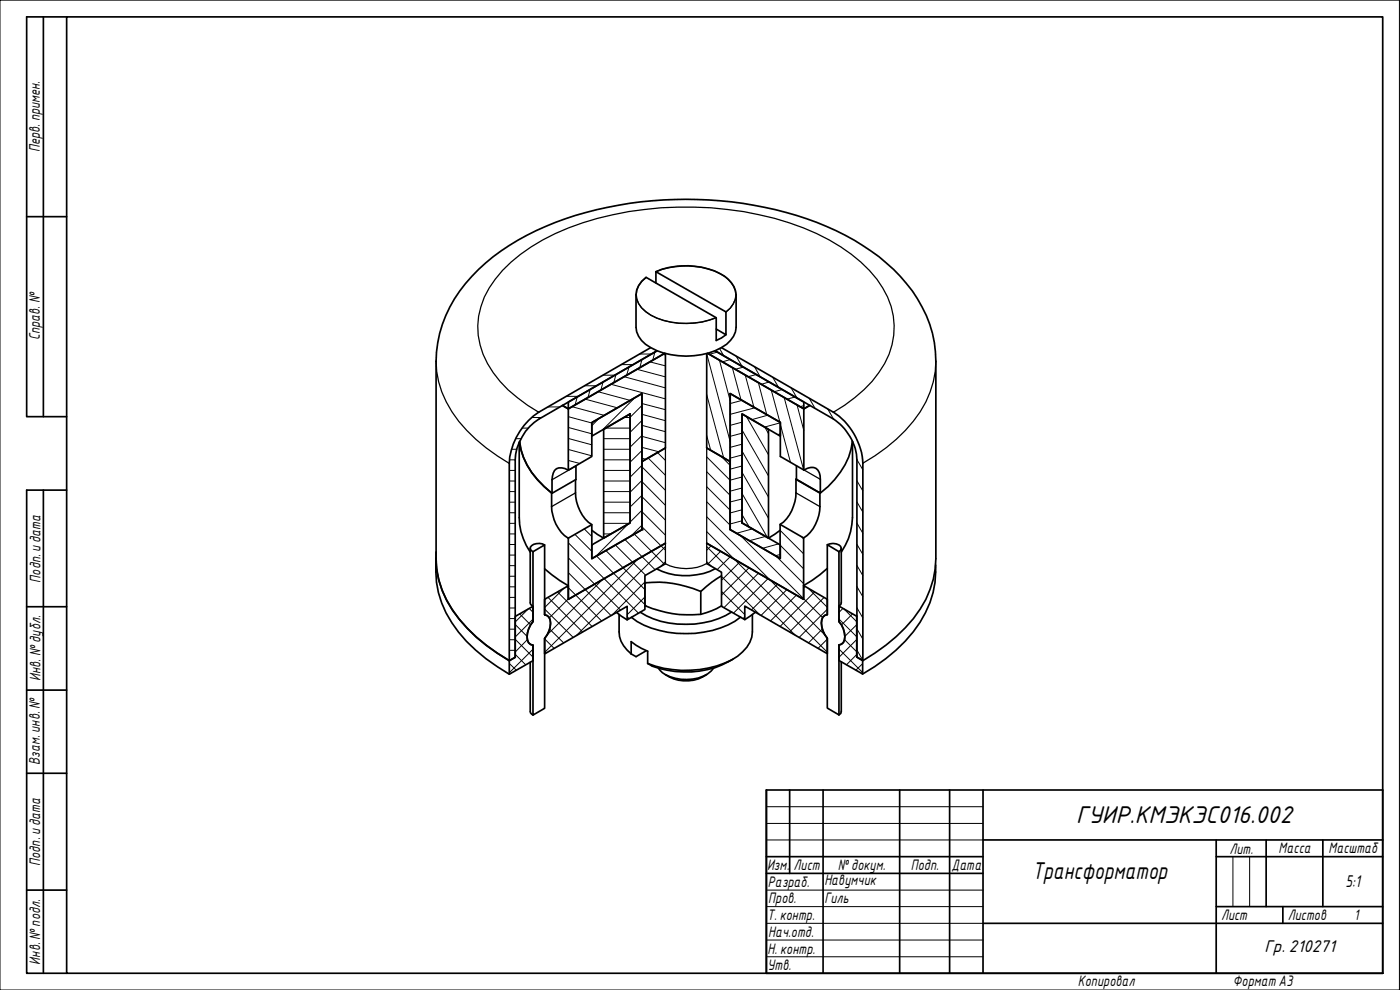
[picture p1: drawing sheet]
<svg xmlns="http://www.w3.org/2000/svg" width="420mm" height="297mm" viewBox="0 0 420 297" stroke-linecap="round" stroke-linejoin="round" font-family="sans-serif">
<g fill="none" stroke="#000" stroke-width=".3">
<path d="M170 118.9h3.5M173.2 119.1l-.6 2.4M175.5 115.7h3.5M175.6 119.7l9.6 2.7M177.1 116.9l-.6 2.4M179.5 117.5l9.6 2.6M181 114.6l-.7 2.4M181 112.6h3.5M183.4 115.3l16.3 4.4M184.8 112.4l-.6 2.4M186.5 109.4h3.5M187.3 113l12.4 3.4"/>
<path d="M188.8 110.1l-.7 2.4M190.5 119.4l-9.7 9.6M191.1 110.8l8.6 2.3M192 106.2h3.5M192.7 107.9l-.7 2.4M195 108.6l4.7 1.2M196.5 105.6l-.6 2.5M198.9 106.3l.8 .2M212.1 118.4l5.1 18.9M212.1 106.2l7 26.3M215.3 105.6l-2.4 .7M215.9 108l3.2 12.3"/>
<path d="M216 104.6l1.2 2.1M219.2 107.9l-2.4 .7M219.8 110.3l2.6 9.6M220.9 106.9l1.8 3M223.1 110.2l-2.4 .6M223.6 112.5l2.7 9.7M226.4 110l1.8 3.1M226.9 112.4l-2.4 .6M227.6 114.7l2.5 9.7M230.9 114.6l-2.4 .7M231.5 117l2.6 9.7M231.9 113.2l1.8 3.1"/>
<path d="M234.8 116.9l-2.5 .6M235.3 119.2l5.9 21.8M237.4 116.4l1.8 3M238.6 119.1l-2.4 .6M242.9 119.6l1.8 3M152.9 138h1.7M153.5 134.8h1.6M154.7 131.6h1.7M156.7 128.4h1.9M159.6 125.3h2.9M164.5 122.1h3.5M170.6 138.2l3.4 .9"/>
<path d="M170.6 134.9l7 1.9M170.6 131.6l7 1.9M170.6 128.3l7 1.9M170.6 125l7 1.9M171.7 122l9.7 2.6M179.8 125.5l-2.2 2.2M181.2 138h7.9M181.2 134.8h7.9M181.2 131.6h7.9M181.7 128.4h7.4M187.3 125.3h1.8M192.7 137.5l1.2 .3"/>
<path d="M192.7 134.2l5 1.4M192.7 130.9l7 1.9M192.7 127.6l7 1.9M192.7 124.3l7 1.9M192.7 121.1l7 1.8M192.7 139.6l-3.6 3.6M192.7 135.2l-3.6 3.5M192.7 130.7l-3.6 3.5M192.7 126.2l-3.6 3.5M192.7 121.7l-3.6 3.5M194.5 137.4l5.2 5.2M197.4 135.8l2.3 2.4"/>
<path d="M212.1 130.7l1.2 4.4M212.1 137.1l7 7M216.5 137l2.6 2.6M222.7 139.8l-3.6 1M222.7 136.5l-3.6 1M222.7 133.3l-3.6 .9M222.7 130l-3.6 .9M222.7 126.7l-3.6 .9M222.7 120.1l-3.6 1M222.7 135.4l7.9 13.7M222.7 129l7.9 13.8M224 125l6.6 11.4"/>
<path d="M226.6 122.4l-7.5 1.9M229.6 128.2l1 1.9M230.4 124.6l-4.8 1.3M234.2 127.3l3 11.4M234.2 130.2l-.8 .2M234.2 126.9l-4.7 1.2M239.2 121.5l2 7.6M241.2 121.7l-1.1 .3M248.4 122.7l1.8 3.1M257.2 137.9l1.8 3.1M152.8 157h1.8M152.8 153.8h1.8"/>
<path d="M152.8 150.7h1.8M152.8 147.5h1.8M152.8 144.3h1.8M152.8 141.1h1.8M175.3 158.7l2.3 2.3M181.2 157h7.6M181.2 153.8h7.9M181.2 150.7h7.9M181.2 147.5h7.9M181.2 144.3h7.9M181.2 141.1h7.9M188.5 157.2l-9.6 9.7"/>
<path d="M192.7 157.6l-3.2 3.1M192.7 153.1l-3.6 3.5M192.7 148.6l-3.6 3.5M192.7 144.1l-3.6 3.6M192.7 140.1l7 7M192.7 158l7 7.1M192.7 153.5l7 7.1M192.7 149l7 7.1M192.7 144.5l7 7.1M212.1 159.5l36.2 36.2M212.1 155.1l35.5 35.4M212.1 150.5l7 7"/>
<path d="M212.1 146l7 7M212.1 141.5l7 7.1M222.7 156.3l-3.6 .9M222.7 153l-3.6 .9M222.7 149.7l-3.6 .9M222.7 146.4l-3.6 1M222.7 143.1l-3.6 1M222.7 154.4l2.2 3.7M222.7 148.1l7.6 13.2M222.7 141.7l7.9 13.8M225.9 158.7l-4.9 1.3M234.1 159.1l7.1 7.1"/>
<path d="M257.2 157l1.8 3M257.2 150.6l1.8 3.1M257.2 144.3l1.8 3M152.8 160.2h1.8M152.8 179.2h1.8M152.8 176.1h1.8M152.8 172.9h1.8M152.8 169.7h1.8M152.8 166.5h1.8M152.8 163.4h1.8M164.5 179.2l10.3 10.4M167.3 177.6l10.4 10.3"/>
<path d="M169.2 176.5l-5.8 5.8M170.2 175.9l10.3 10.4M170.6 171.8l12.8 12.9M170.6 167.4l15.6 15.7M170.6 162.9l21 21.1M170.6 179.7l-5.8 5.7M172.5 160.3l5.1 5.1M177.9 163.4l-.3 .2M179 166.8l14.5 14.6M180.8 173.9l-16.7 16.7M181.2 160.2h2.1M181.8 165.1l11.7 11.8"/>
<path d="M184.7 163.5l9 9.1M187.5 161.8l9.1 9.1M190.4 160.3l9 9M191.4 167.8l-28 28M193.5 179.1l-5.3 5.4M193.5 174.6l-9.8 9.9M199.7 168.5l-1.5 1.5M199.7 164l-26.7 26.6M212.1 168.5l1.5 1.5M212.1 164l26.6 26.6M213.4 163.8l-1.3 1.3M216.3 165.4l-3.9 3.9"/>
<path d="M216.5 177.5l7 6.9M216.5 173l11.5 11.5M219.1 167.1l-3.9 3.8M221.9 168.7l-5.4 5.4M222.2 160.7l24.7 24.6M224.8 170.4l-8.3 8.1M227.6 171.9l-10.3 10.4M229.7 161l-4.8 1.2M230.5 173.6l-10.3 10.3M232.9 166.8l8.3 8.3M233.4 175.2l-7.8 7.8M233.7 163.2l-4.8 1.3"/>
<path d="M234.1 163.6l7.1 7.1M234.2 166.4l-1.5 .3M236.2 176.9l-7.8 7.7M239 178.5l-7.7 7.8M240.6 161.1l.6 .6M241.6 175.9l-.4 .5M242.5 176.5l5.8 5.7M244.5 177.6l-10.4 10.3M247.3 179.2l-10.3 10.4M257.2 176l1.8 3.1M257.2 169.7l1.8 3M257.2 163.3l1.8 3.1"/>
<path d="M152.8 199.1l2.1 2M152.8 195.1h1.8M152.8 191.9h1.8M152.8 188.8h1.8M152.8 185.6h1.8M152.8 182.4h1.8M154.6 196.3l3.1 3.1M154.6 191.8l5.4 5.4M154.6 187.4l3.6 3.5M156 184.2l3.3 3.3M158.2 191.9l-3.6 3.7M158.6 182.7l-4 3.9"/>
<path d="M158.8 182.5l1.2 1.2M160 185.8l-5.4 5.3M160 194.8l-7.2 7.1M163.4 191.7l2.9 2.8M163.4 182.7l8.6 8.5M164.9 188.7l4.3 4.2M188.2 185l.6 .6M223.5 185.1l-.5 .5M246.8 188.7l-4.2 4.2M248.3 191.8l-2.8 2.7M248.3 182.8l-8.5 8.4M251.8 185.7l5.3 5.4"/>
<path d="M251.8 194.7l7.1 7.1M253 182.5l-1.2 1.3M253.2 182.6l3.9 3.9M253.4 191.9l3.7 3.7M255.8 184.2l-3.3 3.3M257.1 196.4l-3 3M257.1 191.9l-5.3 5.3M257.1 187.4l-3.5 3.5M257.2 195.1l1.8 3M257.2 188.7l1.8 3.1M257.2 182.4l1.8 3M258.9 199.1l-2 2"/>
</g>
<g fill="none" stroke="#000" stroke-width=".51">
<path d="M196.8 81.5l21.1 12.1v6.8l-3-1.7M196.8 81.5a23.2 23.2 0 0 1 20.6 1.4 7.8 7.8 0 0 1 3.5 5.5v9.8a7.3 7.3 0 0 1-4.4 6.1 22.9 22.9 0 0 1-22.8-1 6.9 6.9 0 0 1-2.8-5.1v-9.8a6.6 6.6 0 0 1 3-5.2l21 12.1v6.9l3-1.8M196.8 81.5v3.4M195.3 104.3l-33.6 19.4a19.9 19.9 0 0 0-8.9 15.4v59.1l1.8-1v-59.2a15.8 15.8 0 0 1 7.1-12.2l35.5-20.5-26.6 15.3v2.1l28.9-16.7-28.9 16.7v18.4l7-4.1v-10.2l15.1-8.7v20.4l7-4.1v-28.3M216.5 104.3l33.6 19.4a19.7 19.7 0 0 1 8.9 15.3v59.2l-1.8-1v-59.2a15.8 15.8 0 0 0-7.1-12.3l-35.5-20.4 26.6 15.3v2.1l-28.8-16.7 28.8 16.7v18.3l-7-4v-10.3l-15.1-8.6v20.4l-7-4.1v-28.3M219.1 118.1l15.1 8.6v4.2l-11.5-6.7v32.7l11.5 6.6v4.1l-15.1-8.7zM155.8 132.8v22.5a18.1 18.1 0 0 0 3.3 10.4M155.9 132.6a23 23 0 0 0 9.6 15.3 15.6 15.6 0 0 0 3 11.9l2.1 1.7M156 132.4a21.6 21.6 0 0 0 7.4 13.6l2.3 2M168.8 121.7l1.8 1M172.8 139.7v4.2l-7.1 4.1a10.6 10.6 0 0 1 .7-6.9 2.93 2.93 0 0 1 4.2 0M177.6 126.8l15.1-8.7v40.8l-15.1 8.7v-4.1l11.5-6.6v-32.7l-11.5 6.7z"/>
<path d="M181.2 128.8l7.9-4.6v32.7l-7.9 4.6zM199.7 134.4l-7 4.1v20.4l-15.1 8.7v-10.2l-7 4.1v18.3M212.1 134.4l7 4.1v20.4l15 8.7v-10.3l7.1 4.1v18.4l-29.1-16.8 29.1 16.8v-4.1M222.7 124.2l7.9 4.6v32.7l-7.9-4.6zM239 139.7v4.1l7.2 4.1v-4.1a3.2 3.2 0 0 0-2-3.5 5.1 5.1 0 0 0-3 .7M243 121.7l-1.8 1M255.8 132.4a22.8 22.8 0 0 1-9.6 15.5M255.8 132.4v22.9a19 19 0 0 1-3.3 10.4M172.7 143.9a16.7 16.7 0 0 0 1.4 9.4 9.1 9.1 0 0 0 3.5 4.1M177.6 159.1l3.6 2.4M219.1 158.8v.1M234.1 159.1l-3.5 2.4"/>
<path d="M238.9 143.8l7.2 4.1a16.5 16.5 0 0 1-1.4 9.4 9.4 9.4 0 0 1-3.5 4.1M238.9 143.8a16.1 16.1 0 0 1-2 10.7l-1.8 2.1-1 .7M239 143.7l-.1 .1M246.1 147.9h.1M130.8 167.6a30.9 30.9 0 0 0 9.2 24.9 58.2 58.2 0 0 0 12.8 9.8M130.9 165.6a29.9 29.9 0 0 0 9.4 23 56.2 56.2 0 0 0 12.5 9.6 48.8 48.8 0 0 1-18.9-18.4 26.5 26.5 0 0 1-3-12.2v-59.2a38.3 38.3 0 0 1 12.7-27.6 76.2 76.2 0 0 1 35.5-17.9 114.1 114.1 0 0 1 68.9 5 62.1 62.1 0 0 1 25.8 19.4 35.6 35.6 0 0 1 7.1 21.1v59.2a30.1 30.1 0 0 1-9.2 20.7 57.4 57.4 0 0 1-12.7 9.9M159.1 164.5v16.3l.1 .4 .8 .7M163.4 170.7l4.6 3.5 2.6 1.6M163.4 163.5a3.5 3.5 0 0 0-4.2 .6l-.1 .5 .3 .5 .6 .4M170.6 179.8v-4l-7.2 4v4.7M199.7 169.1l-6.2 3.6v10.2l-5.3 3.1v-4.1l-24.8 14.3v-4.6M199.7 163l-29.1 16.8"/>
<path d="M210.3 177.5v6.8M212.1 169.1l4.4 2.6v10.2l7 4v-4.1l24.8 14.3v-4.6M214.7 170.6a19.6 19.6 0 0 1-17.7 .1M216.5 172.8a31.4 31.4 0 0 0-6.2 4.7 33.3 33.3 0 0 0-16.8-2.6v6.8a33.3 33.3 0 0 0 16.8 2.6 22.8 22.8 0 0 0 6.2-2.5M241.2 175.7l7.1 4.1v4.6M248.3 170.5l-4.5 3.6-2.6 1.6M248.3 163.4a3.6 3.6 0 0 1 4 .5l.2 .6-.2 .5-.5 .5M252.5 164.5v16.3l-.2 .5-.5 .5M280.8 169.5a30.1 30.1 0 0 1-9.1 22.9 54.8 54.8 0 0 1-12.8 9.8M159.1 198.7v14.8l.1 .4 .8 .7M160 186.5a6.1 6.1 0 0 0-1.4 6.3l.6 .5 .8 .3M160 186.5v-4.6l-5.4 3.1v12.2l-1.8 1v4.1l7.2-4.1v-4.6"/>
<path d="M163.4 184.5a2.15 2.15 0 0 1 1.8 2.5 7.4 7.4 0 0 1-1.8 4.6M163.4 191.6v20.9l-3.4 2.1v-21M163.4 184.5v-21l-3.4 2v21M185 183.8l3.2 2.2M185.8 184.4v5.2a8.3 8.3 0 0 0 3.6 6.6M189.4 196.2v-3.7l3.1 2 1.9 .9v3.7M193.9 195.2l-3 1.8-1.5-.8M219.6 183.6a27.6 27.6 0 0 1-27.4 .1M220 197.8a28.2 28.2 0 0 1-24.2 2.1l-1.4-.8M222.2 185.2a27.8 27.8 0 0 1-19.1 4.8 25 25 0 0 1-13.6-4.8M225.8 184.4v5.2a10.4 10.4 0 0 1-6.3 8.4 32.3 32.3 0 0 1-25.1 1.1M226.7 183.7l-3.2 2.2"/>
<path d="M248.3 184.4a2.15 2.15 0 0 0-1.8 2.5 7.4 7.4 0 0 0 1.8 4.6M248.3 184.4v-21l3.5 2.1v21M248.3 191.5v21l3.5 2M251.8 186.5v-4.7l5.3 3.1v12.3l1.8 1v4l-7.1-4v-4.7M251.8 186.5a6.1 6.1 0 0 1 1.3 6.3l-.6 .5-.7 .2M251.8 193.5v21M252.5 198.6v14.9l-.2 .5-.5 .5M257.2 197.1l-.1 .1M257.2 184.8l-.1 .1M199.7 202.4a11.2 11.2 0 0 0 12.4 0M214.2 200.5a11.2 11.2 0 0 1-11.6 3 7.8 7.8 0 0 1-5-3"/>
</g>
<path d="M190.9 88.4a8.6 8.6 0 0 0 6.3 7.1 24.8 24.8 0 0 0 17.7-.1M193.9 83.2a5.9 5.9 0 0 0-.1 10.3 22 22 0 0 0 19.1 2.5l2-.7M196.8 81.5a23 23 0 0 1 21.2 1.8 5.9 5.9 0 0 1 1.1 9.1l-1.2 1.2M220.9 88.4a7.1 7.1 0 0 1-3 5.2M130.9 108.4a31.9 31.9 0 0 0 11.9 23.4l3.1 2.6 6.9 4.7M280.9 108.4a30 30 0 0 1-9.2 20.7 54.8 54.8 0 0 1-12.7 9.9M161.7 123.7a37.5 37.5 0 0 1-16.7-17.4 22.2 22.2 0 0 1 3.7-22.6 53.6 53.6 0 0 1 26.2-16.8 103.1 103.1 0 0 1 66.2 1.5 52.4 52.4 0 0 1 22 15.3 22.5 22.5 0 0 1 .7 28 41.1 41.1 0 0 1-13.7 12M172.8 139.8l-7.1 4.1M199.7 134.4v34.7a13.6 13.6 0 0 0 12.4 0v-34.7M172.7 147.9l-7.2 4.1M238.9 147.9l7.2 4.1M241.3 141l4.9 2.8" fill="none" stroke="#000" stroke-width=".38"/>
<g fill="#000">
<circle cx="192.7" cy="158.9" r=".25"/>
<circle cx="193.5" cy="174.9" r=".25"/>
<circle cx="193.5" cy="181.7" r=".25"/>
</g>
<g fill="none" stroke="#000" stroke-width=".51">
<path d="M230 237h185v55h-185zM237 237v25.1M247 237v55M270 237v55M285 237v55M295 237v55M230 257h65M295 252h120M365 257h50M365 252v40M380 252v20M397 252v20"/>
<path d="M230 262.1h65M295 277h120M365 272h50M385 272v5"/>
</g>
<path d="M230 242h65M230 247.1h65M230 252h65M370 257v15M375 257v15M230 267.1h65M230 272h65M230 277h65M230 282.1h65M230 287.1h65" fill="none" stroke="#000" stroke-width=".3"/>
<path d="M0 0h420v297h-420z" fill="none" stroke="#000" stroke-width=".3"/>
<path d="M20 5.1h395v286.9h-395z" fill="none" stroke="#000" stroke-width=".51"/>
<path d="M13 5.1v119.9M20 5.1h-12v119.9h12M8 65h12M13 147.1v144.9M20 147.1h-12v144.9h12M8 182h12M8 207.1h12M8 232h12M8 267.1h12" fill="none" stroke="#000" stroke-width=".51"/>
<g font-size="7">
<text x="323" y="247">ГУИР.КМЭКЭС016.002</text>
<text x="309.8" y="263.8">Трансформатор</text>
</g>
<g font-size="4.9">
<text x="403.8" y="266.2">5:1</text>
<text x="379.5" y="285.7">Гр. 210271</text>
</g>
<g font-size="4.4">
<text x="11.9" y="45.6" transform="rotate(-90 11.9 45.6)">Перв. примен.</text>
<text x="12" y="102.2" transform="rotate(-90 12 102.2)">Справ. №</text>
<text x="12.2" y="174.8" transform="rotate(-90 12.2 174.8)">Подп. идата</text>
<text x="12.2" y="204.3" transform="rotate(-90 12.2 204.3)">Инв. №дубл.</text>
<text x="12" y="229.5" transform="rotate(-90 12 229.5)">Взам. инв. №</text>
<text x="369" y="256.1">Лит.</text>
<text x="383.7" y="256.1">Масса</text>
<text x="398.7" y="256.1">Масштаб</text>
<text x="12.1" y="259.8" transform="rotate(-90 12.1 259.8)">Подп. идата</text>
<text x="230.2" y="261.1">Изм.</text>
<text x="238.2" y="261.1">Лист</text>
<text x="251.5" y="261">№докум.</text>
<text x="273.4" y="261.2">Подп.</text>
<text x="285.6" y="261.2">Дата</text>
<text x="230.4" y="266.1">Разраб.</text>
<text x="247.4" y="265.7">Навумчик</text>
<text x="230.6" y="271.1">Пров.</text>
<text x="247.4" y="271.1">Гиль</text>
<text x="230.3" y="276.1">Т. контр.</text>
<text x="230.5" y="281.1">Нач.отд.</text>
<text x="366.5" y="276.1">Лист</text>
<text x="386.5" y="276.1">Листов</text>
<text x="406.4" y="276">1</text>
<text x="230.4" y="286.1">Н. контр.</text>
<text x="12.1" y="289.4" transform="rotate(-90 12.1 289.4)">Инв. №подл.</text>
<text x="230.3" y="291.1">Утв.</text>
<text x="323.5" y="295.8">Копировал</text>
<text x="370" y="295.7">Формат A3</text>
</g>
</svg>
